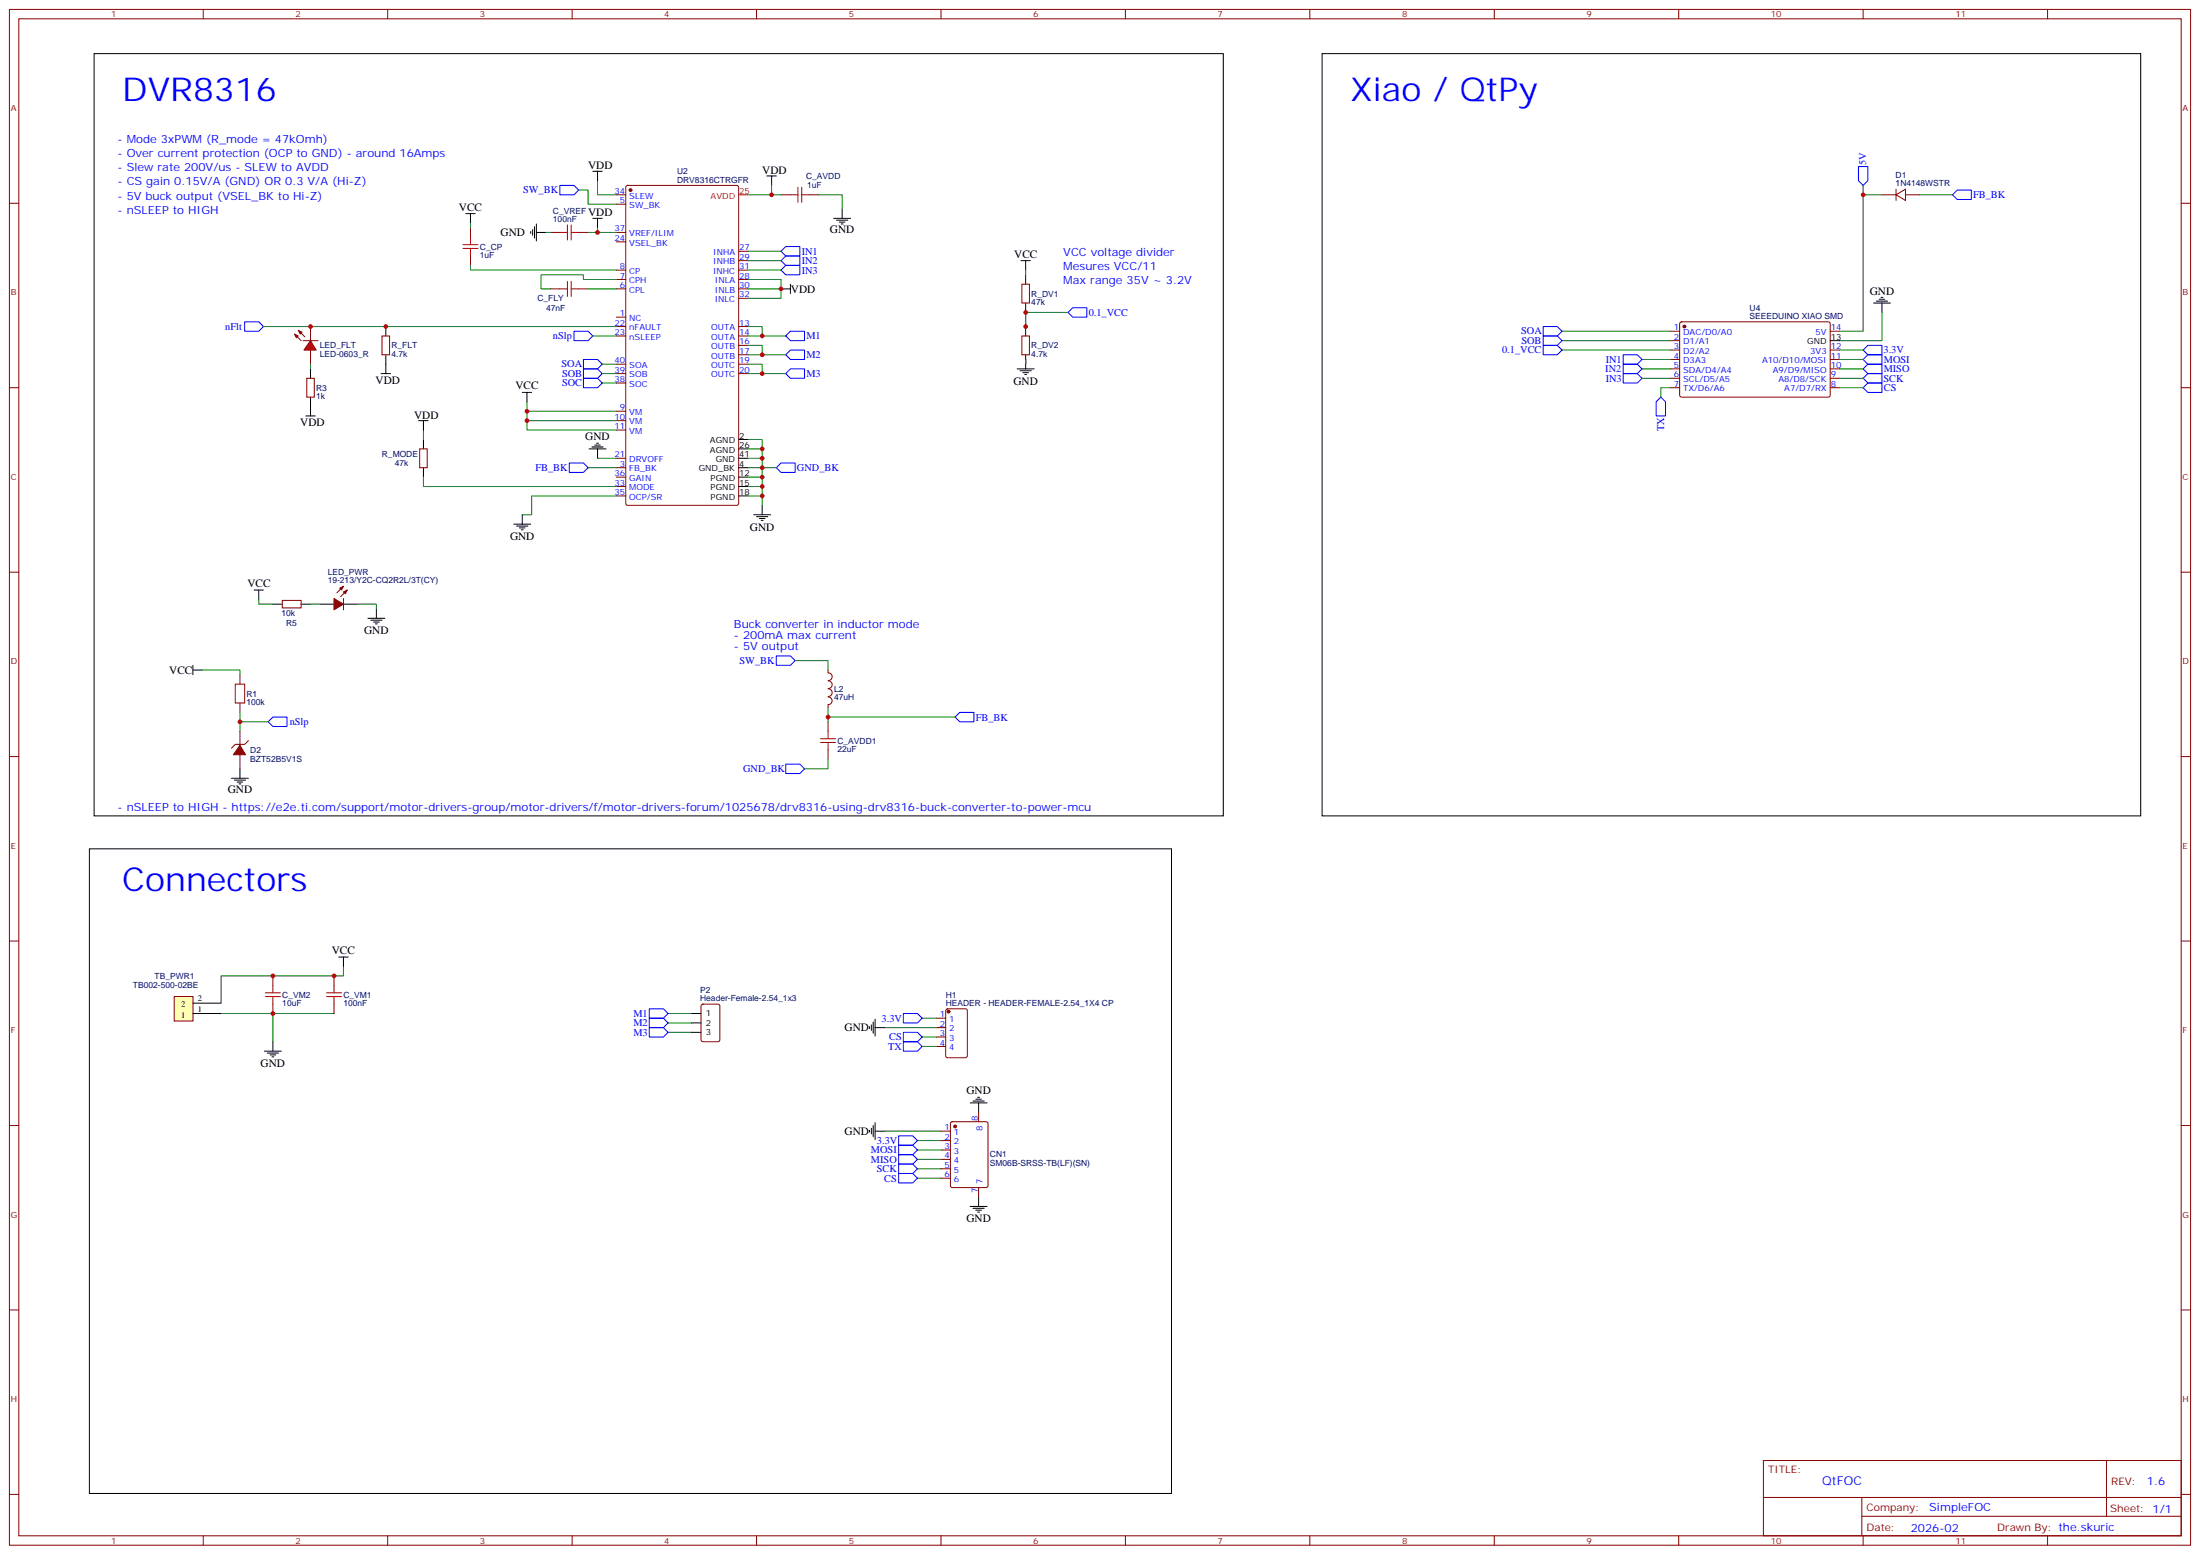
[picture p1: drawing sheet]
<svg xmlns="http://www.w3.org/2000/svg" width="825mm" height="583mm" viewBox="0 0 825 583" stroke-linecap="round" stroke-linejoin="round" font-family="sans-serif">
<g fill="none" stroke="#870000" stroke-width=".37">
<path d="M3.5 3.5h817.8v575.8h-817.8zM7.1 7.1h810.6v568.6h-810.6zM76.2 3.5v3.6M145.3 3.5v3.6M214.5 3.5v3.6M283.6 3.5v3.6M352.8 3.5v3.6M421.9 3.5v3.6M491.1 3.5v3.6M560.2 3.5v3.6M629.4 3.5v3.6M698.5 3.5v3.6"/>
<path d="M767.6 3.5v3.6M3.5 76.2h3.6M231.1 73h3.5M231.1 76.6h3.5M234.8 69.7l.5-.2h40.9l.7 .4v118.8l-.4 .7h-41.2l-.6-.4-.1-118.8zM292.8 73h3.5M303.4 73h3.5M817.7 76.2h3.6M176.4 85.4v3.5M176.4 96v3.5M206.4 87.1h3.5M217 87.1h3.5"/>
<path d="M231.1 87.1h3.5M231.1 90.7h3.5M276.9 97.7h3.6M276.9 94.2h3.6M206.4 108.3h3.5M217 108.3h3.5M231.1 101.2h3.5M231.1 104.8h3.5M231.1 108.3h3.5M231.1 118.9h3.5M276.9 101.2h3.6M276.9 104.8h3.6"/>
<path d="M276.9 108.3h3.6M276.9 111.8h3.6M143.2 125.9h2.8v7.1h-2.8zM231.1 122.4h3.5M231.1 125.9h3.5M231.1 136.5h3.5M276.9 122.4h3.6M276.9 125.9h3.6M276.9 136.5h3.6M276.9 133h3.6M276.9 129.5h3.6M3.5 145.3h3.6"/>
<path d="M115 141.8h2.8v7.1h-2.8zM231.1 140.1h3.5M231.1 143.6h3.5M231.1 154.2h3.5M231.1 157.7h3.5M276.9 140.1h3.6M817.7 145.3h3.6M157.3 168.3h2.9v7h-2.9zM231.1 161.2h3.5M231.1 171.8h3.5M231.1 175.3h3.5M231.1 178.9h3.5"/>
<path d="M231.1 182.4h3.5M231.1 185.9h3.5M3.5 214.5h3.6M128.8 219.8l-2.5 2.4M817.7 214.5h3.6M105.8 225.1h7.1v2.8h-7.1zM128.8 224.4v4.2M130.2 221.2l-2.5 2.5M310.4 270.6v3.5M3.5 283.6h3.6M310.4 281.2v3.5M817.7 283.6h3.6"/>
<path d="M3.5 352.8h3.6M817.7 352.8h3.6M3.5 421.9h3.6M817.7 421.9h3.6M3.5 491.1h3.6M817.7 491.1h3.6M661.1 547.5h156.6v28.2h-156.6zM789.7 547.5v20.9M3.5 560.2h3.6M76.2 575.7v3.6M145.3 575.7v3.6M214.5 575.7v3.6"/>
<path d="M283.6 575.7v3.6M352.8 575.7v3.6M421.9 575.7v3.6M491.1 575.7v3.6M560.2 575.7v3.6M629.4 575.7v3.6M661.1 561.4h156.5M698 568.4h119.6M698 561.4v14.1M698.5 575.7v3.6M767.6 575.7v3.6M817.7 560.2h3.6"/>
</g>
<g fill="none" stroke="#000" stroke-width=".37">
<path d="M222.2 64.2h3.6M224 64.2v3.5M287.5 66h3.5M289.3 66v3.5M315.7 78.3v3.5M174.6 80.1h3.6M176.4 80.1v3.5M199 86.8v.7M199.7 86.1v2.1M200.4 85v4.3M201.1 87.1h3.5M201.1 84v6.3"/>
<path d="M222.2 81.8h3.6M224 81.8v3.6M312.6 81.8h6.3M313.6 82.6h4.3M314.7 83.3h2.1M315.4 84h.7M292.8 108.3h3.5M296.3 106.5v3.6M116.4 138.3v3.5M144.6 122.4v3.5M144.6 133v7.1M116.4 148.9v3.5"/>
<path d="M142.9 140.1h3.5M157 157.7h3.5M158.7 157.7v3.5M195.8 147.1h3.5M197.6 147.1v3.5M158.7 164.7v3.6M158.7 175.3v3.6M220.8 168.3h6.4M221.9 167.6h4.2M223 166.9h2.1M223.7 166.2h.7M224 168.3v3.5"/>
<path d="M276.9 178.9h3.6M276.9 175.3h3.6M276.9 171.8h3.6M276.9 168.3h3.6M276.9 164.7h3.6M276.9 185.9h3.6M276.9 182.4h3.6M282.6 193h6.3M283.6 193.7h4.3M284.7 194.4h2.1M285.4 195.1h.7M285.8 189.4v3.6"/>
<path d="M95.2 221.2h3.6M97 221.2v3.5M102.3 226.5h3.5M112.9 226.5h3.5M119.9 226.5h5.3M128.8 226.5h5.3M137.9 231.8h6.4M139 232.5h4.2M140.1 233.2h2.1M140.8 233.9h.7M141.1 228.2v3.6"/>
</g>
<g fill="#870000" stroke="#870000" stroke-width=".37">
<path d="M125.2 224.4l3.6 2.1-3.6 2.1z"/>
<path d="M128.8 221.9l1.4-.7-.7 1.4z"/>
<path d="M127.4 220.5l1.4-.7-.7 1.4z"/>
<circle cx="236.4" cy="71.3" r=".53"/>
</g>
<g fill="none" stroke="#008700" stroke-width=".37">
<path d="M217 71.3h3.5v5.3h10.6M224 67.7v5.3h7.1M280.5 73h12.3M289.3 69.5v3.5M306.9 73h8.8v5.3M176.4 99.5v1.7h54.7M176.4 83.6v1.8M220.5 87.1h10.6M224 85.4v1.7M280.5 97.7h12.3M280.5 94.2h12.3M220.5 108.3h10.6"/>
<path d="M231.1 104.8h-12.4v-1.8h-15.9v5.3h3.6M280.5 104.8h12.3v3.5h-12.3M280.5 101.2h12.3M292.8 108.3v3.5h-12.3M98.8 122.4h132.3M222.2 125.9h8.9M225.8 136.5h5.3M280.5 122.4h5.3v3.5M280.5 129.5h5.3v3.5M280.5 136.5h5.3v3.6M280.5 125.9h14.1M280.5 133h14.1"/>
<path d="M197.6 157.7v3.5h33.5M197.6 150.6v7.1h33.5M197.6 154.2h33.5M225.8 140.1h5.3M225.8 143.6h5.3M280.5 140.1h14.1M158.7 178.9v3.5h72.4M158.7 161.2v3.5M220.5 175.3h10.6M224 171.8h7.1M280.5 178.9h5.3v10.5M280.5 171.8h5.3v7.1"/>
<path d="M280.5 168.3h5.3v3.5M280.5 164.7h5.3v3.6M280.5 175.3h10.5M231.1 185.9h-31.8v7.1h-3.5M280.5 182.4h5.3M280.5 185.9h5.3M97 224.7v1.8h5.3M116.4 226.5h3.5M134.1 226.5h7v1.7M298.1 247.6h12.3v3.6M310.4 265.3v5.3M310.4 268.8h47.7"/>
<path d="M310.4 284.7v3.5h-8.8"/>
</g>
<path d="M276.9 73h3.6" fill="none" stroke="#f00" stroke-width=".37"/>
<g fill="none" stroke="#00f" stroke-width=".37">
<path d="M209.9 69.5h5.3l1.8 1.8-1.8 1.7h-5.3zM292.8 94.2l1.8-1.8h5.3v3.6h-5.3zM292.8 97.7l1.8-1.7h5.3v3.5h-5.3zM292.8 101.2l1.8-1.7h5.3v3.5h-5.3zM91.7 120.6h5.3l1.8 1.8-1.8 1.8h-5.3zM215.2 124.2h5.3l1.7 1.7-1.7 1.8h-5.3zM218.7 138.3h5.3l1.8 1.8-1.8 1.7h-5.3zM218.7 134.8h5.3l1.8 1.7-1.8 1.8h-5.3zM294.6 125.9l1.7-1.7h5.3v3.5h-5.3zM294.6 133l1.7-1.8h5.3v3.6h-5.3zM218.7 141.8h5.3l1.8 1.8-1.8 1.7h-5.3zM294.6 140.1l1.7-1.8h5.3v3.5h-5.3z"/>
<path d="M213.4 173.6h5.3l1.8 1.7-1.8 1.8h-5.3zM291 175.3l1.8-1.7h5.3v3.5h-5.3zM291 245.9h5.3l1.8 1.7-1.8 1.8h-5.3zM358.1 268.8l1.7-1.7h5.3v3.5h-5.3zM294.6 286.5h5.3l1.7 1.7-1.7 1.8h-5.3z"/>
</g>
<g fill="none" stroke="#a10000" stroke-width=".37">
<path d="M296.3 73h2.9M299.2 70.2v5.6M300.6 70.2v5.6M300.6 73h2.8M173.6 93.1h5.6M173.6 91.7h5.6M176.4 88.9v2.8M176.4 93.1v2.9M209.9 87.1h2.8M212.7 84.3v5.7M214.1 84.3v5.7M214.1 87.1h2.9"/>
<path d="M209.9 108.3h2.8M212.7 105.5v5.6M214.1 105.5v5.6M214.1 108.3h2.9M307.6 278.3h5.7M307.6 276.9h5.7M310.4 274.1v2.8M310.4 278.3v2.9"/>
</g>
<g fill="#f00" stroke="#870000" stroke-width=".37">
<path d="M116.4 127.7l2.1 3.5h-4.6z"/>
<path d="M113.6 127.7h5.6z"/>
</g>
<g fill="#870000" stroke="#870000" stroke-width=".37">
<path d="M111.5 126.3l1.4 1.4z"/>
<path d="M112.9 124.9l1.4 1.4z"/>
</g>
<g fill="#f00" stroke="#870000" stroke-width=".37">
<path d="M110.4 125.2l1.4 .7-.7 .7z"/>
<path d="M111.8 123.8l1.4 .7-.7 .7z"/>
</g>
<g fill="none" stroke="#870000" stroke-width=".37">
<path d="M116.4 122.4v5.3M116.4 131.2v5.3M626.2 124.2h3.5M626.2 127.7h3.5M626.2 131.2h3.5M626.2 134.8h3.5M626.2 138.3h3.5M629.9 120.9l.5-.3 55.3 .1 .5 .7-.1 27-.7 .5-55.3-.1-.4-.6v-26.8zM686.2 124.2h3.5M686.2 131.2h3.5M686.2 134.8h3.5M686.2 138.3h3.5"/>
<path d="M626.2 141.8h3.5M626.2 145.3h3.5M686.2 141.8h3.5M686.2 145.3h3.5M102.3 365.8v3.6M102.3 376.4v3.5M125.2 365.8v3.6M125.2 376.4v3.5M263.1 376.6l.4-.2h5.7l.6 .4 .1 13-.5 .7h-5.9l-.6-.4-.1-13z"/>
</g>
<g fill="none" stroke="#008700" stroke-width=".37">
<path d="M698.5 69.5v54.7h-8.8M705.6 117.1v10.6h-15.9M116.4 136.5v1.8M585.6 124.2h40.6M585.6 127.7h40.6M585.6 131.2h40.6M615.6 134.8h10.6M615.6 138.3h10.6M689.7 131.2h8.8M689.7 134.8h8.8M689.7 138.3h8.8M626.2 145.3h-3.5v3.6"/>
<path d="M689.7 141.8h8.8M689.7 145.3h8.8M102.3 379.9h22.9M128.8 362.3v3.5h-45.9v10.3M250.5 379.9h8.8M250.5 387h8.8M250.5 383.5h8.8"/>
</g>
<g fill="none" stroke="#000" stroke-width=".37">
<path d="M35.3 20.1h423.3v285.8h-423.3zM495.7 20.1h306.9v285.8h-306.9zM702.4 113.6h6.3M703.4 112.9h4.3M704.5 112.2h2.1M705.2 111.5h.7M705.6 113.6v3.5M686.2 127.7h3.5M114.7 155.9h3.5M116.4 152.4v3.5M192.6 196.5h6.4M193.7 197.2h4.2"/>
<path d="M194.7 197.9h2.1M195.4 198.6h.7M195.8 193v3.5M33.5 318.2h405.7v241.7h-405.7zM259.3 379.9h3.5M259.3 383.5h3.5M259.3 387h3.5"/>
</g>
<path d="M696.7 62.4h3.6v5.3l-1.8 1.8-1.8-1.8zM698.5 138.3l1.8-1.8h5.3v3.6h-5.3zM698.5 134.8l1.8-1.8h5.3v3.5h-5.3zM698.5 131.2l1.8-1.7h5.3v3.5h-5.3zM622.7 148.9l1.7 1.7v5.3h-3.5v-5.3zM698.5 141.8l1.8-1.7h5.3v3.5h-5.3zM698.5 145.3l1.8-1.7h5.3v3.5h-5.3zM243.4 378.2h5.3l1.8 1.7-1.8 1.8h-5.3zM243.4 385.2h5.3l1.8 1.8-1.8 1.8h-5.3zM243.4 381.7h5.3l1.8 1.8-1.8 1.7h-5.3z" fill="none" stroke="#00f" stroke-width=".37"/>
<circle cx="631.5" cy="122.4" r=".53" fill="#870000" stroke="#870000" stroke-width=".37"/>
<path d="M99.5 373.6h5.6M99.5 372.2h5.6M102.3 369.4v2.8M102.3 373.6v2.8M122.4 373.6h5.7M122.4 372.2h5.7M125.2 369.4v2.8M125.2 373.6v2.8" fill="none" stroke="#a10000" stroke-width=".37"/>
<path d="M65.3 373.6h7.1v9.2h-7.1z" fill="#ffffb0" stroke="#800000" stroke-width=".37"/>
<g fill="none" stroke="#000" stroke-width=".37">
<path d="M382.8 97.7h3.5M384.5 97.7v3.5M384.5 103v3.5M384.5 113.6v3.5M381.4 138.3h6.3M382.4 139h4.2M383.5 139.7h2.1M384.5 122.4v3.5M384.5 133v5.3M384.2 140.4h.7M72.3 251.2h3.5M72.3 249.4v3.5"/>
<path d="M86.8 291.7h6.3M87.8 292.5h4.3M88.9 293.2h2.1M89.6 293.9h.7M90 288.2v3.5M127 358.8h3.5M128.8 358.8v3.5M72.3 379.9h10.6M72.3 376.1h10.6M99.1 394.1h6.4M100.2 394.8h4.2M101.2 395.5h2.2"/>
<path d="M102 396.2h.7M102.3 390.5v3.6M326 384.9v.7M326.7 384.2v2.1M327.4 383.1v4.2M328.1 385.2h3.5M328.1 382.1v6.3M363.7 413.5h6.4M364.8 412.8h4.2M365.8 412h2.1M366.5 411.3h.7M366.9 413.5v3.5"/>
<path d="M326 423.7v.7M326.7 423v2.1M327.4 421.9v4.3M328.1 420.9v6.3M328.1 424h3.5M363.7 452.3h6.4M364.8 453h4.2M365.8 453.7h2.1M366.5 454.4h.7M366.9 448.7v3.6"/>
</g>
<g fill="none" stroke="#008700" stroke-width=".37">
<path d="M698.5 73h7.1M719.7 73h12.3M204.6 87.1h1.8M384.5 117.1v5.3v-5.3h15.9M384.5 101.2v1.8M384.5 134.8v1.7M615.6 141.8h10.6M75.8 251.2h14.2v1.7M90 267.1v3.5M100.5 270.6h-10.5v3.5M82.9 379.9h19.4v10.6M331.6 385.2h19.4"/>
<path d="M345.7 381.7h5.3M345.7 392.3h5.3M345.7 388.8h5.3M331.6 424h21.2M344 427.6h8.8M344 431.1h8.8M344 434.6h8.8M344 438.2h8.8M344 441.7h8.8"/>
</g>
<g fill="none" stroke="#870000" stroke-width=".37">
<path d="M705.6 73h5.2M710.8 73l3.6-2.1v4.2zM710.8 70.9v4.2M714.4 73h5.3M383.1 106.5h2.8v7.1h-2.8zM383.1 125.9h2.8v7.1h-2.8zM90 252.9v3.6M310.4 251.2v1M310.5 252.3a1.41 1.41 0 0 1 1.5 1.4 1.41 1.41 0 0 1-1.5 1.4M310.5 255.3a1.41 1.41 0 0 1 1.5 1.4 1.41 1.41 0 0 1-1.5 1.4M310.5 258.3a1.41 1.41 0 0 1 1.5 1.4 1.41 1.41 0 0 1-1.5 1.4M90 263.5v3.6"/>
<path d="M90 274.1v5.3M93.1 277.6l-1.4 1.4h-3.5l-1.4 1.5M310.4 264.2v1.1M310.5 261.3a1.41 1.41 0 0 1 1.5 1.4 1.41 1.41 0 0 1-1.5 1.4M90 282.9v5.3M354.8 378.4l.4-.2h6.7l.7 .4 .1 17.2-.5 .7h-7l-.6-.4-.1-17.2zM351 381.7h3.5M351 385.2h3.5M351 388.8h3.5M351 392.3h3.5M366.9 417v3.5M352.8 424h3.5"/>
<path d="M352.8 427.6h3.5M352.8 431.1h3.5M352.8 434.6h3.5M352.8 438.2h3.5M356.5 420.7l.5-.2h12.7l.7 .4v23.6l-.4 .7h-13l-.6-.5-.1-23.5zM352.8 441.7h3.5M366.9 445.2v3.5"/>
</g>
<g fill="#870000" stroke="#870000" stroke-width=".37">
<path d="M90 279.4l2.1 3.5h-4.6z"/>
<circle cx="355.6" cy="379.2" r=".53"/>
<circle cx="358.1" cy="422.3" r=".53"/>
</g>
<g fill="none" stroke="#00f" stroke-width=".37">
<path d="M732 73l1.8-1.7h5.3v3.5h-5.3zM400.4 117.1l1.8-1.7h5.3v3.5h-5.3zM578.6 125.9h5.2l1.8 1.8-1.8 1.8h-5.2zM578.6 129.5h5.2l1.8 1.7-1.8 1.8h-5.2zM578.6 122.4h5.2l1.8 1.8-1.8 1.7h-5.2zM608.5 136.5h5.3l1.8 1.8-1.8 1.8h-5.3zM608.5 133h5.3l1.8 1.8-1.8 1.7h-5.3zM608.5 140.1h5.3l1.8 1.7-1.8 1.8h-5.3zM100.5 270.6l1.8-1.8h5.3v3.5h-5.3zM338.7 379.9h5.3l1.7 1.8-1.7 1.8h-5.3zM338.7 390.5h5.3l1.7 1.8-1.7 1.8h-5.3zM338.7 387h5.3l1.7 1.8-1.7 1.7h-5.3z"/>
<path d="M336.9 425.8h5.3l1.8 1.8-1.8 1.7h-5.3zM336.9 429.3h5.3l1.8 1.8-1.8 1.8h-5.3zM336.9 432.9h5.3l1.8 1.7-1.8 1.8h-5.3zM336.9 436.4h5.3l1.8 1.8-1.8 1.7h-5.3zM336.9 439.9h5.3l1.8 1.8-1.8 1.7h-5.3z"/>
</g>
<path d="M88.2 256.5h3.5v7h-3.5z" fill="none" stroke="#a10000" stroke-width=".37"/>
<g fill="#c00">
<circle cx="285.8" cy="125.9" r=".88"/>
<circle cx="285.8" cy="133" r=".88"/>
<circle cx="285.8" cy="140.1" r=".88"/>
<circle cx="197.6" cy="157.7" r=".88"/>
<circle cx="197.6" cy="154.2" r=".88"/>
<circle cx="289.3" cy="73" r=".88"/>
<circle cx="224" cy="87.1" r=".88"/>
<circle cx="285.8" cy="182.4" r=".88"/>
<circle cx="285.8" cy="185.9" r=".88"/>
<circle cx="285.8" cy="178.9" r=".88"/>
<circle cx="285.8" cy="171.8" r=".88"/>
<circle cx="285.8" cy="168.3" r=".88"/>
<circle cx="285.8" cy="175.3" r=".88"/>
<circle cx="144.6" cy="122.4" r=".88"/>
<circle cx="310.4" cy="268.8" r=".88"/>
<circle cx="292.8" cy="108.3" r=".88"/>
<circle cx="116.4" cy="122.4" r=".88"/>
<circle cx="102.3" cy="365.8" r=".88"/>
<circle cx="125.2" cy="365.8" r=".88"/>
<circle cx="102.3" cy="379.9" r=".88"/>
<circle cx="698.5" cy="73" r=".88"/>
<circle cx="90" cy="270.6" r=".88"/>
<circle cx="384.5" cy="117.1" r=".88"/>
<circle cx="384.5" cy="122.4" r=".88"/>
</g>
<g font-size="12.3" fill="#00f">
<text x="45.9" y="37.7">DVR8316</text>
<text x="506.2" y="37.7">Xiao / QtPy</text>
<text x="45.9" y="334.1">Connectors</text>
</g>
<text font-size="4.6" fill="#00f" x="683.2" y="556.5">QtFOC</text>
<g font-size="4.2" fill="#00f">
<text x="44.1" y="53.6">- Mode 3xPWM (R_mode = 47kOmh)</text>
<text x="44.1" y="58.9">- Over current protection (OCP to GND) - around 16Amps</text>
<text x="44.1" y="64.2">- Slew rate 200V/us - SLEW to AVDD</text>
<text x="44.1" y="69.5">- CS gain 0.15V/A (GND) OR 0.3 V/A (Hi-Z)</text>
<text x="44.1" y="74.8">- 5V buck output (VSEL_BK to Hi-Z)</text>
<text x="44.1" y="80.1">- nSLEEP to HIGH</text>
<text x="398.6" y="96">VCC voltage divider</text>
<text x="398.6" y="101.2">Mesures VCC/11</text>
<text x="398.6" y="106.5">Max range 35V ~ 3.2V</text>
<text x="275.2" y="235.3">Buck converter in inductor mode</text>
<text x="275.2" y="239.5">- 200mA max current</text>
<text x="275.2" y="243.8">- 5V output</text>
<text x="44.1" y="304.1">- nSLEEP to HIGH - https://e2e.ti.com/support/motor-drivers-group/motor-drivers/f/motor-drivers-forum/1025678/drv8316-using-drv8316-buck-converter-to-power-mcu</text>
<text x="804.9" y="556.8">1.6</text>
<text x="723.3" y="566.3">SimpleFOC</text>
<text x="716.4" y="574.1">2026-02</text>
</g>
<g font-size="4.2">
<text x="220.5" y="63.5">VDD</text>
<text x="285.8" y="65.3">VDD</text>
<text x="172" y="79">VCC</text>
<text x="220.5" y="81.1">VDD</text>
<text x="187.7" y="88.5">GND</text>
<text x="311.1" y="87.5">GND</text>
<text x="380.3" y="96.7">VCC</text>
<text x="296.5" y="109.7">VDD</text>
<text x="701" y="110.4">GND</text>
<text x="140.8" y="143.9">VDD</text>
<text x="193.2" y="145.9">VCC</text>
<text x="379.9" y="144.3">GND</text>
<text x="112.6" y="159.8">VDD</text>
<text x="155.2" y="157">VDD</text>
<text x="219.4" y="165.1">GND</text>
<text x="191.2" y="202.6">GND</text>
<text x="281.2" y="199.1">GND</text>
<text x="92.7" y="220.1">VCC</text>
<text x="136.5" y="237.8">GND</text>
<text x="63.4" y="252.6">VCC</text>
<text x="85.4" y="297.4">GND</text>
<text x="124.4" y="357.6">VCC</text>
<text x="316.6" y="386.6">GND</text>
<text x="97.7" y="400.1">GND</text>
<text x="362.3" y="410.3">GND</text>
<text x="316.6" y="425.5">GND</text>
<text x="362.3" y="458.3">GND</text>
</g>
<g font-size="3.9" fill="#00f">
<text x="699.7" y="61.8" transform="rotate(-90 699.7 61.8)">5V</text>
<text x="196.1" y="72.5">SW_BK</text>
<text x="739.7" y="74.4">FB_BK</text>
<text x="300.6" y="95.5">IN1</text>
<text x="300.6" y="99">IN2</text>
<text x="300.6" y="102.6">IN3</text>
<text x="408.2" y="118.4">0.1_VCC</text>
<text x="84.4" y="123.7">nFlt</text>
<text x="570.3" y="125.3">SOA</text>
<text x="207.3" y="127.2">nSlp</text>
<text x="302.3" y="127.3">M1</text>
<text x="570.4" y="129">SOB</text>
<text x="210.5" y="137.7">SOA</text>
<text x="302.3" y="134.3">M2</text>
<text x="563.1" y="132.4">0.1_VCC</text>
<text x="602" y="136">IN1</text>
<text x="706.2" y="132.4">3.3V</text>
<text x="706.3" y="136.1">MOSI</text>
<text x="210.7" y="141.3">SOB</text>
<text x="302.3" y="141.4">M3</text>
<text x="601.8" y="139.5">IN2</text>
<text x="602" y="143.1">IN3</text>
<text x="706.2" y="143">SCK</text>
<text x="706.2" y="139.6">MISO</text>
<text x="210.7" y="144.8">SOC</text>
<text x="706.3" y="146.5">CS</text>
<text x="623.9" y="161.6" transform="rotate(-90 623.9 161.6)">TX</text>
<text x="200.7" y="176.6">FB_BK</text>
<text x="298.8" y="176.7">GND_BK</text>
<text x="277.3" y="248.9">SW_BK</text>
<text x="108.6" y="271.9">nSlp</text>
<text x="365.8" y="270.2">FB_BK</text>
<text x="278.6" y="289.5">GND_BK</text>
<text x="237.5" y="381.2">M1</text>
<text x="330.5" y="383">3.3V</text>
<text x="237.5" y="388.2">M3</text>
<text x="237.5" y="384.7">M2</text>
<text x="332.9" y="393.6">TX</text>
<text x="333.4" y="390">CS</text>
<text x="328.8" y="428.8">3.3V</text>
<text x="326.5" y="432.3">MOSI</text>
<text x="326.5" y="435.9">MISO</text>
<text x="328.7" y="439.4">SCK</text>
<text x="331.5" y="442.9">CS</text>
</g>
<g font-size="3.9" fill="#800">
<text x="662.9" y="552.1">TITLE:</text>
<text x="791.5" y="556.8">REV:</text>
<text x="699.8" y="566.3">Company:</text>
<text x="791.1" y="566.9">Sheet: 1/1</text>
<text x="699.8" y="574">Date:</text>
<text x="748.8" y="574.1">Drawn By: the.skuric</text>
</g>
<g font-size="3.2" fill="#800">
<text x="41.6" y="6.5">1</text>
<text x="110.8" y="6.5">2</text>
<text x="179.9" y="6.5">3</text>
<text x="249.1" y="6.5">4</text>
<text x="318.2" y="6.5">5</text>
<text x="387.3" y="6.5">6</text>
<text x="456.5" y="6.5">7</text>
<text x="525.6" y="6.5">8</text>
<text x="594.8" y="6.5">9</text>
<text x="663.9" y="6.5">10</text>
<text x="733.1" y="6.5">11</text>
<text x="4.1" y="41.6">A</text>
<text x="818.3" y="41.6">A</text>
<text x="4.1" y="110.8">B</text>
<text x="818.3" y="110.8">B</text>
<text x="4.1" y="179.9">C</text>
<text x="818.3" y="179.9">C</text>
<text x="4.1" y="249.1">D</text>
<text x="818.3" y="249.1">D</text>
<text x="4.1" y="318.2">E</text>
<text x="818.3" y="318.2">E</text>
<text x="4.1" y="387.3">F</text>
<text x="818.3" y="387.3">F</text>
<text x="4.1" y="456.5">G</text>
<text x="818.3" y="456.5">G</text>
<text x="4.1" y="525.6">H</text>
<text x="818.3" y="525.6">H</text>
<text x="41.6" y="578.7">1</text>
<text x="110.8" y="578.7">2</text>
<text x="179.9" y="578.7">3</text>
<text x="249.1" y="578.7">4</text>
<text x="318.2" y="578.7">5</text>
<text x="387.3" y="578.7">6</text>
<text x="456.5" y="578.7">7</text>
<text x="525.6" y="578.7">8</text>
<text x="594.8" y="578.7">9</text>
<text x="663.9" y="578.7">10</text>
<text x="733.1" y="578.7">11</text>
</g>
<g font-size="3.2" fill="#000080">
<text x="253.8" y="65.2">U2</text>
<text x="253.8" y="68.4">DRV8316CTRGFR</text>
<text x="302.2" y="67.1">C_AVDD</text>
<text x="302.6" y="70.6">1uF</text>
<text x="710.7" y="69.9">1N4148WSTR</text>
<text x="710.7" y="66.7">D1</text>
<text x="207.3" y="83.3">100nF</text>
<text x="207.3" y="80.1">C_VREF</text>
<text x="179.9" y="93.6">C_CP</text>
<text x="179.9" y="96.7">1uF</text>
<text x="201.5" y="112.9">C_FLY</text>
<text x="386.6" y="111.2">R_DV1</text>
<text x="204.8" y="116.5">47nF</text>
<text x="386.6" y="114.4">47k</text>
<text x="655.9" y="119.6">SEEEDUINO XIAO SMD</text>
<text x="655.9" y="116.4">U4</text>
<text x="119.9" y="130.5">LED_FLT</text>
<text x="146.8" y="130.6">R_FLT</text>
<text x="386.6" y="130.6">R_DV2</text>
<text x="119.9" y="133.8">LED-0603_R</text>
<text x="146.8" y="133.8">4.7k</text>
<text x="386.6" y="133.8">4.7k</text>
<text x="118.5" y="149.6">1k</text>
<text x="118.5" y="146.5">R3</text>
<text x="143.2" y="171.2">R_MODE</text>
<text x="148" y="174.7">47k</text>
<text x="122.9" y="215.5">LED_PWR</text>
<text x="122.9" y="218.7">19-213/Y2C-CQ2R2L/3T(CY)</text>
<text x="105.5" y="231.1">10k</text>
<text x="107.3" y="234.6">R5</text>
<text x="92.4" y="261.1">R1</text>
<text x="312.7" y="262.6">47uH</text>
<text x="312.7" y="259.4">L2</text>
<text x="92.4" y="264.4">100k</text>
<text x="314" y="282">22uF</text>
<text x="314" y="278.8">C_AVDD1</text>
<text x="93.8" y="285.5">BZT52B5V1S</text>
<text x="93.8" y="282.3">D2</text>
<text x="49.9" y="370.5">TB002-500-02BE</text>
<text x="57.9" y="366.9">TB_PWR1</text>
<text x="105.8" y="377.2">10uF</text>
<text x="105.8" y="374">C_VM2</text>
<text x="128.8" y="377.2">100nF</text>
<text x="128.8" y="374">C_VM1</text>
<text x="262.5" y="375.4">Header-Female-2.54_1x3</text>
<text x="262.5" y="372.1">P2</text>
<text x="354.6" y="377.1">HEADER - HEADER-FEMALE-2.54_1X4 CP</text>
<text x="354.6" y="373.9">H1</text>
<text x="371.1" y="437.2">SM06B-SRSS-TB(LF)(SN)</text>
<text x="371.1" y="433.8">CN1</text>
</g>
<g font-size="3.2" fill="#00f">
<text x="230.4" y="72.7">34</text>
<text x="232.4" y="76.2">5</text>
<text x="235.9" y="74.4">SLEW</text>
<text x="235.9" y="78">SW_BK</text>
<text x="230.4" y="86.8">37</text>
<text x="235.9" y="88.5">VREF/ILIM</text>
<text x="230.4" y="90.3">24</text>
<text x="235.9" y="92.1">VSEL_BK</text>
<text x="267.4" y="95.6">INHA</text>
<text x="277.1" y="93.8">27</text>
<text x="232.4" y="100.9">8</text>
<text x="267.4" y="99.1">INHB</text>
<text x="277.1" y="100.9">31</text>
<text x="277.1" y="97.4">29</text>
<text x="232.4" y="104.4">7</text>
<text x="232.4" y="107.9">6</text>
<text x="235.9" y="102.7">CP</text>
<text x="235.9" y="106.2">CPH</text>
<text x="267.3" y="102.7">INHC</text>
<text x="268" y="106.2">INLA</text>
<text x="277.1" y="107.9">30</text>
<text x="277.1" y="104.4">28</text>
<text x="235.9" y="109.7">CPL</text>
<text x="267.9" y="113.2">INLC</text>
<text x="268" y="109.7">INLB</text>
<text x="277.1" y="111.5">32</text>
<text x="232.4" y="118.5">1</text>
<text x="230.4" y="122.1">22</text>
<text x="230.4" y="125.6">23</text>
<text x="235.9" y="120.3">NC</text>
<text x="235.9" y="123.8">nFAULT</text>
<text x="266.7" y="123.8">OUTA</text>
<text x="277.1" y="125.6">14</text>
<text x="277.1" y="122.1">13</text>
<text x="627.5" y="123.8">1</text>
<text x="631" y="125.6">DAC/D0/A0</text>
<text x="680.7" y="125.6">5V</text>
<text x="686.3" y="123.8">14</text>
<text x="235.9" y="127.4">nSLEEP</text>
<text x="266.7" y="130.9">OUTB</text>
<text x="266.7" y="127.4">OUTA</text>
<text x="277.1" y="129.1">16</text>
<text x="627.5" y="127.4">2</text>
<text x="627.5" y="130.9">3</text>
<text x="631" y="129.1">D1/A1</text>
<text x="686.3" y="130.9">12</text>
<text x="230.4" y="136.2">40</text>
<text x="235.9" y="137.9">SOA</text>
<text x="266.6" y="137.9">OUTC</text>
<text x="266.7" y="134.4">OUTB</text>
<text x="277.1" y="136.2">19</text>
<text x="277.1" y="132.6">17</text>
<text x="627.5" y="134.4">4</text>
<text x="627.5" y="137.9">5</text>
<text x="631" y="132.6">D2/A2</text>
<text x="631" y="136.2">D3A3</text>
<text x="660.6" y="136.2">A10/D10/MOSI</text>
<text x="678.6" y="132.6">3V3</text>
<text x="686.3" y="137.9">10</text>
<text x="686.3" y="134.4">11</text>
<text x="230.4" y="139.7">39</text>
<text x="230.4" y="143.2">38</text>
<text x="235.9" y="141.5">SOB</text>
<text x="266.6" y="141.5">OUTC</text>
<text x="277.1" y="139.7">20</text>
<text x="627.5" y="141.5">6</text>
<text x="631" y="139.7">SDA/D4/A4</text>
<text x="631" y="143.2">SCL/D5/A5</text>
<text x="664.6" y="139.7">A9/D9/MISO</text>
<text x="666.7" y="143.2">A8/D8/SCK</text>
<text x="686.3" y="141.5">9</text>
<text x="235.9" y="145">SOC</text>
<text x="627.5" y="145">7</text>
<text x="631" y="146.8">TX/D6/A6</text>
<text x="668.9" y="146.8">A7/D7/RX</text>
<text x="686.3" y="145">8</text>
<text x="232.4" y="153.8">9</text>
<text x="235.9" y="155.6">VM</text>
<text x="230.4" y="157.3">10</text>
<text x="230.4" y="160.9">11</text>
<text x="235.9" y="159.1">VM</text>
<text x="235.9" y="162.6">VM</text>
<text x="230.4" y="171.4">21</text>
<text x="235.9" y="173.2">DRVOFF</text>
<text x="230.4" y="178.5">36</text>
<text x="232.4" y="175">3</text>
<text x="235.9" y="176.7">FB_BK</text>
<text x="230.4" y="182">33</text>
<text x="230.4" y="185.6">35</text>
<text x="235.9" y="180.3">GAIN</text>
<text x="235.9" y="183.8">MODE</text>
<text x="235.9" y="187.3">OCP/SR</text>
<text x="352.3" y="381.4">1</text>
<text x="355.8" y="383.1">1</text>
<text x="352.3" y="384.9">2</text>
<text x="352.3" y="388.4">3</text>
<text x="355.8" y="386.6">2</text>
<text x="352.3" y="391.9">4</text>
<text x="355.8" y="390.2">3</text>
<text x="355.8" y="393.7">4</text>
<text x="354.1" y="423.7">1</text>
<text x="357.6" y="425.5">1</text>
<text x="366.5" y="420.3" transform="rotate(-90 366.5 420.3)">8</text>
<text x="368.3" y="423.8" transform="rotate(-90 368.3 423.8)">8</text>
<text x="354.1" y="427.2">2</text>
<text x="354.1" y="430.7">3</text>
<text x="357.6" y="429">2</text>
<text x="354.1" y="434.3">4</text>
<text x="354.1" y="437.8">5</text>
<text x="357.6" y="432.5">3</text>
<text x="357.6" y="436">4</text>
<text x="354.1" y="441.3">6</text>
<text x="357.6" y="439.6">5</text>
<text x="357.6" y="443.1">6</text>
<text x="368.3" y="443.9" transform="rotate(-90 368.3 443.9)">7</text>
<text x="366.5" y="447.4" transform="rotate(-90 366.5 447.4)">7</text>
</g>
<g font-size="3.2" fill="#f00">
<text x="266.4" y="74.4">AVDD</text>
<text x="277.1" y="72.7">25</text>
</g>
<g font-size="3.2">
<text x="677.6" y="129.1">GND</text>
<text x="686.3" y="127.4">13</text>
<text x="266.2" y="166.2">AGND</text>
<text x="277.1" y="167.9">26</text>
<text x="277.1" y="164.4">2</text>
<text x="266.2" y="169.7">AGND</text>
<text x="268.3" y="173.2">GND</text>
<text x="277.1" y="171.4">41</text>
<text x="262" y="176.7">GND_BK</text>
<text x="277.1" y="178.5">12</text>
<text x="277.1" y="175">4</text>
<text x="266.4" y="183.8">PGND</text>
<text x="266.4" y="180.3">PGND</text>
<text x="277.1" y="185.6">18</text>
<text x="277.1" y="182">15</text>
<text x="266.4" y="187.3">PGND</text>
<text x="68" y="377.6">2</text>
<text x="74.1" y="375.3">2</text>
<text x="68" y="381.5">1</text>
<text x="74.1" y="379.2">1</text>
<text x="264.6" y="381">1</text>
<text x="264.6" y="384.5">2</text>
<text x="264.6" y="388.1">3</text>
</g>
</svg>
